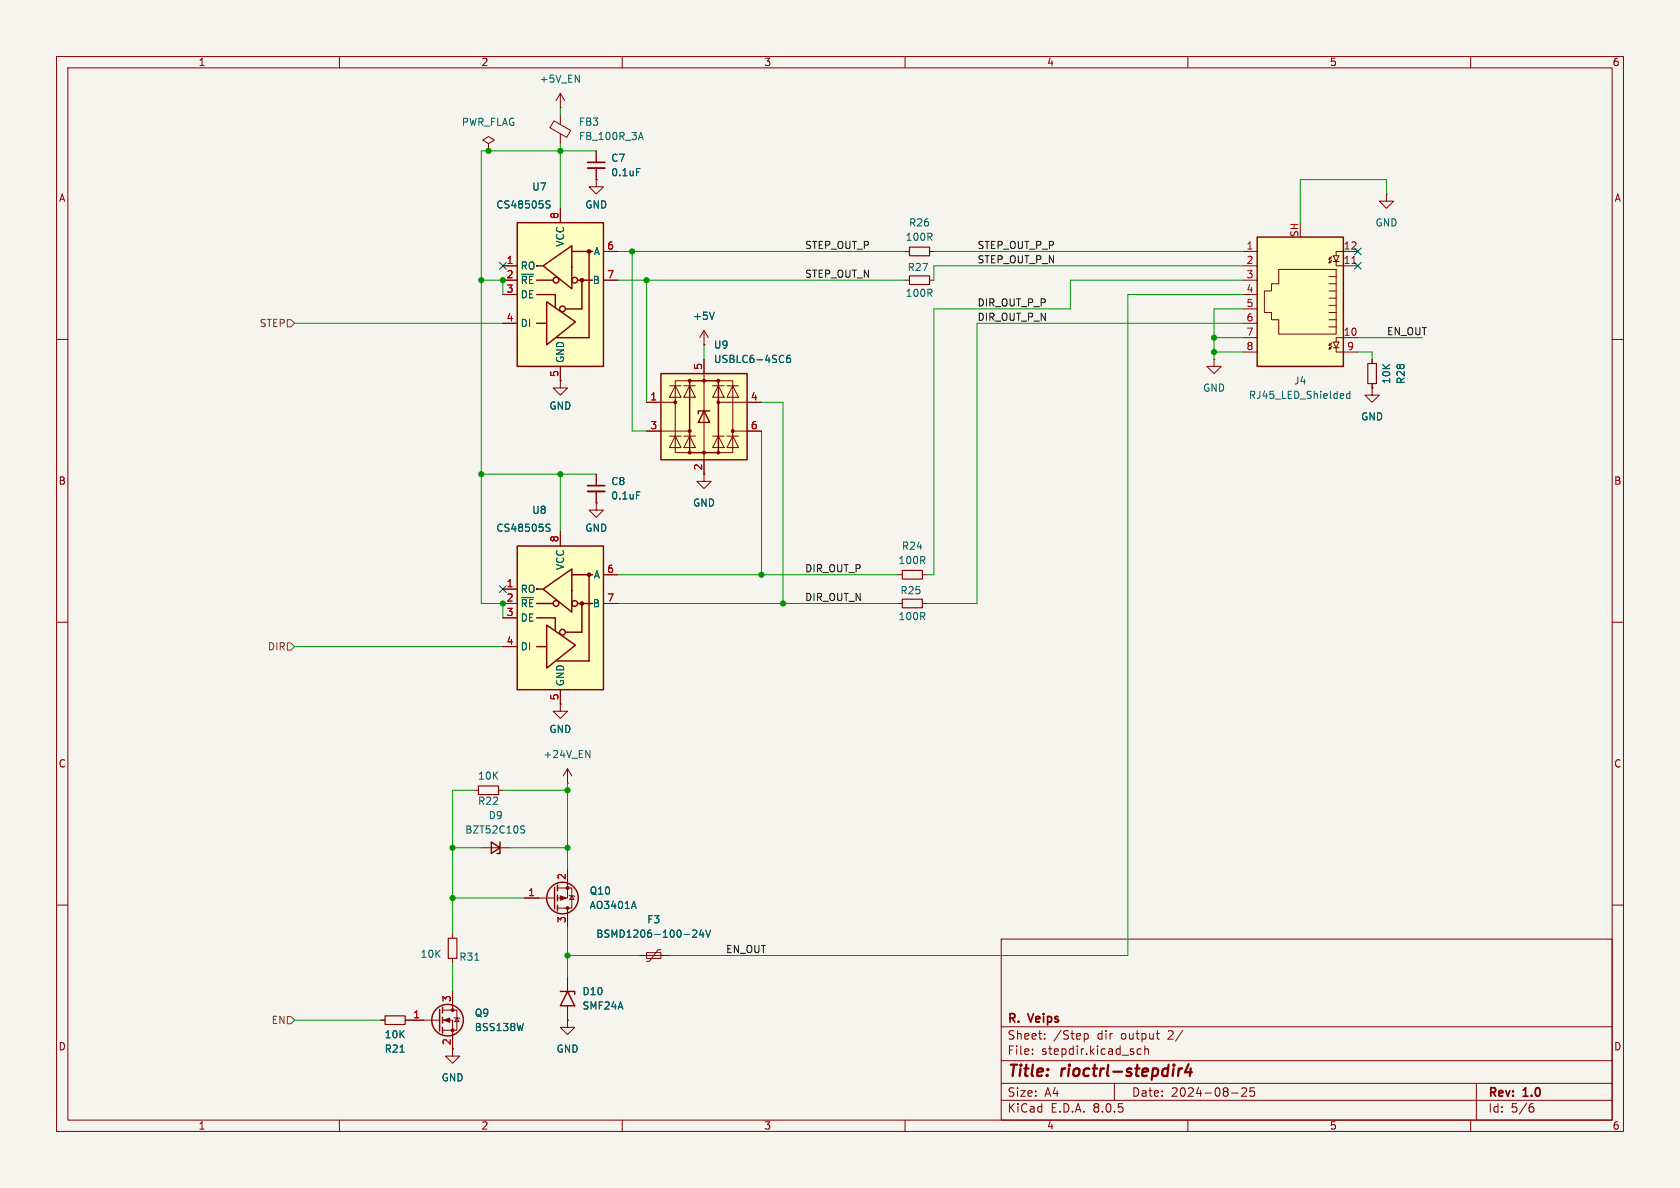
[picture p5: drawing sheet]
<svg xmlns="http://www.w3.org/2000/svg" width="297mm" height="210mm" viewBox="0 0 297 210" stroke-linecap="round" stroke-linejoin="round" font-family="sans-serif">
<path d="M0 0h297v210h-297z" fill="#f5f4ef" stroke="#f5f4ef" stroke-width=".18"/>
<g fill="none" stroke="#840000" stroke-width=".18">
<path d="M10 10h277v190h-277zM12 12h273v186h-273zM60 10v2M110 10v2M160 10v2M210 10v2M260 10v2M10 60h2M160 44.5h.8M160 49.5h.8M164.3 44.5h.8M164.3 49.5h.8"/>
<path d="M285 60h2M99.1 67.3v1.3h1.2l-1.2 1.3-1.3-1.3h1.3M99.1 67.3h.1M242.6 68.6v1.3h1.2l-1.2 1.2-1.3-1.2h1.3M242.6 68.6h.1M242.6 63.5v.8M242.6 67.8v.8M105.4 88.9v1.3h1.3l-1.3 1.2-1.3-1.2h1.3M105.4 88.9h.1M10 110h2M285 110h2M10 160h2"/>
<path d="M92.7 158.8h5.3M98.6 157h2.5v3.5h-2.5M100.3 153.7v5.1h-1.7M100.6 158.2l.1 .2h.8l.1 .1M101.1 158.4l.4 .6h-.8zM285 160h2M78.2 178.6h2.6v3.5h-2.6M80 175.3v3.3M80.3 179.8l.1 .2h.8l.1 .1M80.8 180l.4 .6h-.8zM100.3 160.5v3.3M177 166h108v32h-108z"/>
<path d="M60 198v2M72.4 180.3h5.3M78.2 180.3h1.8v5.1M110 198v2M160 198v2M177 194.5h108M177 191.5h108M177 187.5h108M177 181.5h108M182.5 186.3v.1M182.5 185.5v.1M184.7 183.6v.1"/>
<path d="M184.7 182.8v.1M191.7 182.8l.4-.1 .3 .3v.4l-.2 .2h-.5M197 191.5v3M201.7 185.5l-.4-.1-.3 .3v.4l.2 .2h.5M202.4 185.5l.2-.1 .4 .1v.9M202.4 184.9v1.5M204.4 182.7h.6M204.8 183.7h.2M210 198v2M217.7 193.2h1.2M219.5 192.4l.6-.1 .2 .1 .1 .3-.9 1.1h.9M221.7 192.3h-.7v.7l.2-.1h.5l.1 .3-.1 .5-.2 .1-.5-.1"/>
<path d="M260 198v2M261 191.5v6.5M270.6 195.7h.3l.3 .3-.1 .5-.5 .1M271 195.1l-.4 .1"/>
</g>
<path d="M208.4 188.9l-.1 1.3M209 188.9l-.4 .1-.2 .3M210.1 188.1l-.6 1.4h1.2M210.5 188.9l-.2 1.3" fill="none" stroke="#840000" stroke-width=".4"/>
<path d="M160.8 43.7h3.5v1.5h-3.5zM160.8 48.8h3.5v1.5h-3.5zM241.8 64.3h1.5v3.5h-1.5z" fill="none" stroke="#840000" stroke-width=".2"/>
<g fill="none" stroke="#840000" stroke-width=".25">
<path d="M98 156.8v3.9M98.6 156.5v1M98.6 158.2v1.1M77.7 178.4v3.8M78.2 178.1v1M78.2 179.8v1M98.6 160v1M78.2 181.6v1"/>
<circle cx="99.4" cy="158.7" r="2.79"/>
<circle cx="79.1" cy="180.3" r="2.79"/>
</g>
<g fill="#840000" stroke="#840000" stroke-width=".18">
<path d="M78.5 180.3l1-.3v.7z"/>
<path d="M99.1 158.4l1 .4-1 .3z"/>
<circle cx="80" cy="182.1" r=".25"/>
<circle cx="80" cy="178.6" r=".25"/>
<circle cx="100.3" cy="157" r=".25"/>
<circle cx="100.3" cy="160.5" r=".25"/>
</g>
<path d="M112.1 159.3l.4 1.3" fill="none" stroke="#006464" stroke-width=".18"/>
<path d="M91.4 39.4h15.3v25.4h-15.3z" fill="#ffffc2"/>
<g fill="none" stroke="#840000" stroke-width=".25">
<path d="M91.4 39.4h15.3v25.4h-15.3zM94.9 52.1h3.3v2.3M94.9 49.5h2.9M94.9 57.2h1.6M95 47h-.1h1M96 47l5.1-3.6v7.7zM96.6 53.3l5.1 3.6-5.1 4.1zM101.1 44.5h3.7M102.1 49.5h2.7M102.9 49.5v5.1h-3M104.1 44.5v15.2h-5.7"/>
<circle cx="98.3" cy="49.5" r=".51"/>
<circle cx="99.4" cy="54.6" r=".51"/>
<circle cx="101.6" cy="49.5" r=".51"/>
</g>
<g fill="#840000" stroke="#840000" stroke-width=".25">
<circle cx="102.9" cy="49.5" r=".28"/>
<circle cx="104.1" cy="44.5" r=".28"/>
</g>
<path d="M99.1 36.8v2.6M88.9 47h2.5M88.9 49.5h2.5M88.9 52.1h2.5M88.9 57.2h2.5M106.7 49.5h2.5M106.7 44.5h2.5M99.1 64.8v2.5M158.7 106.7h.8M163.1 106.7h.7" fill="none" stroke="#840000" stroke-width=".18"/>
<path d="M96.6 36l.5 .2 .1 .2-.1 .3-.4 .1M96.6 35.6h.6" fill="none" stroke="#006464" stroke-width=".18"/>
<path d="M159.5 105.9h3.6v1.5h-3.6z" fill="none" stroke="#840000" stroke-width=".2"/>
<g fill="#ffffc2">
<path d="M116.8 66h15.3v15.3h-15.3z"/>
<path d="M121.9 67.3h5.1v12.7h-5.1z"/>
<path d="M124.5 72.6l1 2.1h-2.1z"/>
<path d="M123.4 72.6h2.1l-2.1 .6z"/>
</g>
<path d="M116.8 66h15.3v15.3h-15.3zM121.9 67.3h5.1v12.7h-5.1zM124.5 72.6l1 2.1h-2.1zM125.5 72.6h-2.1v.6" fill="none" stroke="#840000" stroke-width=".25"/>
<g fill="#840000" stroke="#840000" stroke-width=".18">
<circle cx="119.4" cy="71.1" r=".25"/>
<circle cx="121.9" cy="80" r=".25"/>
<circle cx="121.9" cy="76.2" r=".25"/>
<circle cx="121.9" cy="67.3" r=".25"/>
<circle cx="124.5" cy="80" r=".25"/>
<circle cx="124.5" cy="67.3" r=".25"/>
<circle cx="127" cy="80" r=".25"/>
<circle cx="127" cy="71.1" r=".25"/>
<circle cx="127" cy="67.3" r=".25"/>
<circle cx="129.5" cy="76.2" r=".25"/>
</g>
<g fill="none" stroke="#840000" stroke-width=".18">
<path d="M114.3 71.1h5.1M114.3 76.2h7.6M118.4 77.1h2M118.4 68.2h2M119.4 77.1l1 2h-2zM119.4 68.2l1 2h-2zM120.9 77.1h2M120.9 68.2h2M121.9 77.1l1 2h-2zM121.9 68.2l1 2h-2zM121.9 67.3h-2.5v12.7h2.5M124.5 63.5v20.3"/>
<path d="M126 77.1h2M126 68.2h2M127 67.3h2.5v12.7h-2.5M127 77.1l1 2h-2zM127 68.2l1 2h-2zM127 71.1h7.6M128.5 77.1h2.1M128.5 68.2h2.1M129.5 77.1l1.1 2h-2.1zM129.5 68.2l1.1 2h-2.1zM129.5 76.2h5.1M113 168.9h5.1"/>
<path d="M114.3 168.4h2.5v1h-2.5zM116.8 167.9h-.5l-1.5 2h-.5"/>
</g>
<path d="M139.6 62.8l-.3 .1a.85 .85 0 0 0 0 1.2l.4-.1 .1-.5-.3-.2-.3 .1-.2 .1M122.5 164.5l.4-.1 .3 .4-.8 .9h.8M124 164.3l-.3 1h.8M124.3 164.8v.9M124.8 164.4l.4 1.3 .4-1.3" fill="none" stroke="#006464" stroke-width=".18"/>
<path d="M91.4 96.5h15.3v25.4h-15.3z" fill="#ffffc2"/>
<g fill="none" stroke="#840000" stroke-width=".25">
<path d="M91.4 96.5h15.3v25.4h-15.3zM94.9 109.2h3.3v2.3M94.9 106.7h2.9M94.9 114.3h1.6M95 104.1h-.1h1M96 104.1l5.1-3.5v7.6zM96.6 110.5l5.1 3.5-5.1 4.1zM101.1 101.6h3.7M102.1 106.7h2.7M102.9 106.7v5.1h-3M104.1 101.6v15.2h-5.7M86.9 148.8l1.5 1.1-1.5 1z"/>
<path d="M88.4 148.8v2.1h-.5M99.1 175.3h2.5v.5M100.3 175.3l1.3 2.5h-2.5z"/>
<circle cx="98.3" cy="106.7" r=".51"/>
<circle cx="99.4" cy="111.8" r=".51"/>
<circle cx="101.6" cy="106.7" r=".51"/>
</g>
<g fill="#840000" stroke="#840000" stroke-width=".25">
<circle cx="102.9" cy="106.7" r=".28"/>
<circle cx="104.1" cy="101.6" r=".28"/>
</g>
<g fill="none" stroke="#840000" stroke-width=".18">
<path d="M99.1 19.1h.1M99.1 16.5v2.6M99.1 16.5l-.8 1.3M99.1 16.5l.7 1.3M86.4 25.4l1-.6-1-.7-1.1 .7 1.1 .6v1.3M86.4 26.7h.1M97.9 21.4l3 1.7-.7 1.2-3-1.7zM99.1 20.3v1.7M99.1 23.6v1.8M105.4 31.8v1.2h1.3l-1.3 1.3-1.3-1.3h1.3M105.4 31.8h.1M105.4 26.7v2"/>
<path d="M105.4 29.7v2.1M245.1 34.3v1.3h1.3l-1.3 1.2-1.3-1.2h1.3M245.1 34.3h.1M124.5 58.4l-.8 1.3M124.5 58.4v2.6M124.5 58.4l.7 1.3M124.5 61h.1M214.6 63.5v1.3h1.3l-1.3 1.2-1.2-1.2h1.2M214.6 63.5h.1M99.1 94v2.5M105.4 83.8v2.1M105.4 86.9v2"/>
<path d="M124.5 83.8v1.3h1.2l-1.2 1.3-1.3-1.3h1.3M88.9 104.1h2.5M88.9 106.7h2.5M88.9 109.2h2.5M88.9 114.3h2.5M106.7 106.7h2.5M106.7 101.6h2.5M158.7 101.6h.8M163.1 101.6h.7M83.8 139.7h.8M88.1 139.7h.8M99.1 124.5v1.2h1.2l-1.2 1.3-1.3-1.3h1.3"/>
<path d="M99.1 124.5h.1M99.1 121.9v2.6M100.3 138.4h.1M100.3 135.9l-.7 1.3M100.3 135.9v2.5M100.3 135.9l.8 1.3M85.1 149.9h5.1M80 165.1v.8M80 169.4v.8M100.3 172.7v2.6M100.3 177.8v2.5M67.3 180.3h.8"/>
<path d="M71.6 180.3h.8M80 185.4v1.3h1.3l-1.3 1.3-1.3-1.3h1.3M100.3 180.3v1.3h1.3l-1.3 1.3-1.2-1.3h1.2M100.3 180.3h.1"/>
</g>
<path d="M112.5 29.8h.6M113 24.3h.6M113.3 23.4l.4 1.3M126.3 55.2l-.4 1.3M96.6 93.2l.5 .2 .1 .2-.1 .3h-.4M96.6 92.7h.6M112.5 86.9h.6M103.6 132.7l.7 1.2v-1.2M92.3 146.6l.3 .1 .2 .3-.3 .3h-.3M92.3 146l.5 .1M83.9 169.7h.8M70.7 186h.8" fill="none" stroke="#006464" stroke-width=".18"/>
<path d="M103.9 29.7h3M103.9 86.9h3" fill="none" stroke="#840000" stroke-width=".33"/>
<path d="M103.9 28.7h3M103.9 85.9h3" fill="none" stroke="#840000" stroke-width=".3"/>
<path d="M159.5 100.8h3.6v1.6h-3.6zM84.6 138.9h3.5v1.6h-3.5zM68.1 179.6h3.5v1.5h-3.5zM79.2 165.9h1.6v3.5h-1.6z" fill="none" stroke="#840000" stroke-width=".2"/>
<path d="M222.2 41.9h15.3v22.9h-15.3z" fill="#ffffc2"/>
<g fill="none" stroke="#840000" stroke-width=".18">
<path d="M99.1 36.8v2.6M105.4 31.8h.1M105.4 26.7v2M105.4 29.7v2.1M88.9 47h2.5M88.9 49.5h2.5M88.9 52.1h2.5M88.9 57.2h2.5M106.7 44.5h2.5M106.7 49.5h2.5M219.7 44.5h2.5M219.7 47h2.5"/>
<path d="M219.7 59.7h2.5M219.7 49.5h2.5M219.7 52.1h2.5M219.7 54.6h2.5M219.7 57.2h2.5M226.1 47.6h10.1v11.5h-10.1v-2.6h-1.3v-1.3h-1.3v-3.8h1.3v-1.2h1.3zM234.9 48.9h1.3M234.9 50.2h1.3M234.9 51.4h1.3M234.9 52.7h1.3M234.9 54h1.3M234.9 55.2h1.3"/>
<path d="M234.9 56.5h1.3M234.9 57.8h1.3M235.1 45.5l-.2 .3M235.1 46.1l-.2 .4M235.5 45.3l-.6 .5 .4-.1M235.5 46l-.6 .5 .4-.1M235.7 45.2h1l-.5 1zM235.7 46.2h1M236.2 46.2v.8h3.8M240 44.5h-3.8v.7M240 59.7h-3.8v.8M99.1 67.3h.1"/>
<path d="M99.1 64.8v2.5M114.3 71.1h2.5M114.3 76.2h2.5M124.5 61h.1M124.5 63.5v2.5M132.1 71.1h2.5M132.1 76.2h2.5M219.7 62.2h2.5M235.1 60.7l-.2 .4M235.1 61.3l-.2 .4M235.5 60.6l-.6 .5 .4-.1M235.5 61.2l-.6 .5 .4-.1"/>
<path d="M235.7 60.5h1l-.5 1zM235.7 61.5h1M236.2 61.5v.7h3.8M242.6 68.6h.1M242.6 63.5v.8M242.6 67.8v.8M99.1 94v2.5M105.4 88.9h.1M105.4 83.8v2.1M105.4 86.9v2M124.5 81.3v2.5M88.9 104.1h2.5"/>
<path d="M88.9 106.7h2.5M88.9 109.2h2.5M88.9 114.3h2.5M106.7 106.7h2.5M106.7 101.6h2.5M99.1 124.5h.1M99.1 121.9v2.6M92.7 158.8h2.5M100.3 153.7v2.5M80 175.3v2.5M100.3 161.3v2.5M100.3 172.7v2.6"/>
<path d="M100.3 177.8v2.5M113 168.9h.7M117.5 168.9h.6M67.3 180.3h.8M71.6 180.3h3.3M80 182.9v2.5M100.3 180.3h.1"/>
</g>
<path d="M222.2 41.9h15.3v22.9h-15.3z" fill="none" stroke="#840000" stroke-width=".25"/>
<path d="M239 46.6h.7" fill="none" stroke="#a90000" stroke-width=".18"/>
<g fill="none" stroke="#006464" stroke-width=".18">
<path d="M96.6 36l.5 .2 .1 .2-.1 .3-.4 .1M96.6 35.6h.6M112.5 29.8h.6M126.3 55.2l-.4 1.3M139.6 62.8l-.3 .1a.85 .85 0 0 0 0 1.2l.4-.1 .1-.5-.3-.2-.3 .1-.2 .1M238.6 69.2v1.2M238.6 69.6h-.3l-.3 .2 .2 .6h.4M96.6 93.2l.5 .2 .1 .2-.1 .3h-.4M96.6 92.7h.6M112.5 86.9h.6M112.1 159.3l.4 1.3M122.5 164.5l.4-.1 .3 .4-.8 .9h.8"/>
<path d="M124 164.3l-.3 1h.8M124.3 164.8v.9M124.8 164.4l.4 1.3 .4-1.3M70.7 186h.8"/>
</g>
<path d="M50.8 56.5h.6l.7 .7-.7 .6h-.6zM50.8 113.7h.6l.7 .6-.7 .6h-.6zM50.8 179.7h.6l.7 .6-.7 .7h-.6z" fill="none" stroke="#725600" stroke-width=".18"/>
<g fill="none" stroke="#009600" stroke-width=".18">
<path d="M99.1 19.1v1.2M99.1 25.4v11.4M105.4 26.7h-20.3v80h3.8v2.5M245.1 34.3v-2.5h-15.2v7.6M52.1 57.2h36.8M85.1 49.5h3.8v2.6M109.2 49.5h50.8M109.2 44.5h50.8M111.8 44.5v31.7h2.5M114.3 49.5v21.6M165.1 44.5h54.6M214.6 59.7h5.1"/>
<path d="M219.7 57.2h-47v49.5h-8.9M219.7 49.5h-30.5v5.1h-24.1v47h-1.3M219.7 52.1h-20.3v116.8h-81.3M219.7 54.6h-5.1v8.9M219.7 47h-54.6v2.5M240 59.7h11.5M124.5 61v2.5M134.6 71.1h3.8v35.6M134.6 76.2v25.4M214.6 62.2h5.1M240 62.2h2.6v1.3M85.1 83.8h20.3"/>
<path d="M99.1 83.8v10.2M52.1 114.3h36.8M109.2 106.7h49.5M109.2 101.6h49.5M83.8 139.7h-3.8v25.4M88.9 139.7h11.4M100.3 138.4v15.3M80 149.9h5.1M80 158.8h12.7M90.2 149.9h10.1M80 170.2v5.1M100.3 163.8v8.9"/>
<path d="M100.3 168.9h12.7M52.1 180.3h15.2"/>
</g>
<path d="M88.3 46.4l1.2 1.2M89.5 46.4l-1.2 1.2M239.4 43.8l1.2 1.3M239.4 46.4l1.2 1.2M240.6 43.8l-1.2 1.3M240.6 46.4l-1.2 1.2M88.3 103.5l1.2 1.2M89.5 103.5l-1.2 1.2" fill="none" stroke="#000084" stroke-width=".18"/>
<g fill="#009600" stroke="#009600" stroke-width=".18">
<circle cx="214.6" cy="62.2" r=".46"/>
<circle cx="214.6" cy="59.7" r=".46"/>
<circle cx="88.9" cy="49.5" r=".46"/>
<circle cx="85.1" cy="83.8" r=".46"/>
<circle cx="99.1" cy="83.8" r=".46"/>
<circle cx="85.1" cy="49.5" r=".46"/>
<circle cx="88.9" cy="106.7" r=".46"/>
<circle cx="86.4" cy="26.7" r=".46"/>
<circle cx="99.1" cy="26.7" r=".46"/>
<circle cx="134.6" cy="101.6" r=".46"/>
<circle cx="138.4" cy="106.7" r=".46"/>
<circle cx="111.8" cy="44.5" r=".46"/>
<circle cx="114.3" cy="49.5" r=".46"/>
<circle cx="100.3" cy="149.9" r=".46"/>
<circle cx="80" cy="158.8" r=".46"/>
<circle cx="80" cy="149.9" r=".46"/>
<circle cx="100.3" cy="139.7" r=".46"/>
<circle cx="100.3" cy="168.9" r=".46"/>
</g>
<g font-size="2.8" fill="#840000">
<text x="178" y="190.9">Title:</text>
<text x="187.7" y="190.9">rioctrl-stepdir4</text>
</g>
<g font-size="2.1" fill="#840000">
<text x="178" y="184">Sheet:</text>
<text x="178" y="181.2">R.</text>
<text x="182" y="181.2">Veips</text>
<text x="186.2" y="184">/Step</text>
<text x="194" y="184">dir</text>
<text x="198.3" y="184">output</text>
<text x="206.8" y="184">2/</text>
<text x="178" y="186.7">File:</text>
<text x="184.1" y="186.7">stepdir.kicad_sch</text>
<text x="178" y="196.9">KiCad</text>
<text x="178" y="194.1">Size:</text>
<text x="184.7" y="194.1">A4</text>
<text x="185.7" y="196.9">E.D.A.</text>
<text x="193.3" y="196.9">8.0.5</text>
<text x="200" y="194.1">Date:</text>
<text x="207" y="194.1">2024-08-25</text>
<text x="263" y="194.3">Rev:</text>
<text x="263" y="196.9">Id:</text>
<text x="267.1" y="196.9">5/6</text>
<text x="269.4" y="194.3">1.0</text>
</g>
<g font-size="1.8" fill="#840000">
<text x="35" y="11.9">1</text>
<text x="85" y="11.9">2</text>
<text x="135" y="11.9">3</text>
<text x="185" y="11.9">4</text>
<text x="235" y="11.9">5</text>
<text x="285" y="11.9">6</text>
<text x="10.3" y="35.9">A</text>
<text x="285.3" y="35.9">A</text>
<text x="10.3" y="85.9">B</text>
<text x="285.3" y="85.9">B</text>
<text x="10.3" y="135.9">C</text>
<text x="285.3" y="135.9">C</text>
<text x="10.3" y="185.9">D</text>
<text x="79.8" y="184.9" transform="rotate(-90 79.8 184.9)">2</text>
<text x="285.3" y="185.9">D</text>
<text x="35" y="199.9">1</text>
<text x="85" y="199.9">2</text>
<text x="135" y="199.9">3</text>
<text x="185" y="199.9">4</text>
<text x="235" y="199.9">5</text>
<text x="285" y="199.9">6</text>
</g>
<g font-size="1.8" fill="#006464">
<text x="95.3" y="14.8">+5V_EN</text>
<text x="81.5" y="22.5">PWR_FLAG</text>
<text x="102.2" y="22.4">FB3</text>
<text x="102.2" y="25">FB_100R_3A</text>
<text x="108" y="28.8">C7</text>
<text x="94" y="33.9">U7</text>
<text x="108" y="31.3">0.1uF</text>
<text x="87.6" y="37.1">CS48505S</text>
<text x="103.4" y="37.1">GND</text>
<text x="160.6" y="40.2">R26</text>
<text x="243.1" y="40.2">GND</text>
<text x="91.9" y="47.9">RO</text>
<text x="99.9" y="43.7" transform="rotate(-90 99.9 43.7)">VCC</text>
<text x="104.9" y="45.3">A</text>
<text x="160" y="42.8">100R</text>
<text x="91.9" y="50.4">~{RE}</text>
<text x="91.9" y="52.9">DE</text>
<text x="104.7" y="50.4">B</text>
<text x="160" y="52.7">100R</text>
<text x="160.4" y="48.1">R27</text>
<text x="91.9" y="58">DI</text>
<text x="122.4" y="56.7">+5V</text>
<text x="99.9" y="64.3" transform="rotate(-90 99.9 64.3)">GND</text>
<text x="126.1" y="61.8">U9</text>
<text x="126.1" y="64.4">USBLC6-4SC6</text>
<text x="212.6" y="69.4">GND</text>
<text x="220.7" y="70.7">RJ45_LED_Shielded</text>
<text x="228.7" y="68.2">J4</text>
<text x="246" y="68" transform="rotate(-90 246 68)">10K</text>
<text x="248.5" y="68" transform="rotate(-90 248.5 68)">R28</text>
<text x="97" y="72.6">GND</text>
<text x="240.5" y="74.5">GND</text>
<text x="108" y="86">C8</text>
<text x="108" y="88.5">0.1uF</text>
<text x="122.4" y="89.8">GND</text>
<text x="87.6" y="94.2">CS48505S</text>
<text x="94" y="91">U8</text>
<text x="103.4" y="94.2">GND</text>
<text x="99.9" y="100.9" transform="rotate(-90 99.9 100.9)">VCC</text>
<text x="158.7" y="99.9">100R</text>
<text x="159.3" y="97.4">R24</text>
<text x="91.9" y="105">RO</text>
<text x="91.9" y="107.5">~{RE}</text>
<text x="104.7" y="107.5">B</text>
<text x="104.9" y="102.5">A</text>
<text x="159.1" y="105.3">R25</text>
<text x="91.9" y="110.1">DE</text>
<text x="158.7" y="109.8">100R</text>
<text x="91.9" y="115.2">DI</text>
<text x="99.9" y="121.4" transform="rotate(-90 99.9 121.4)">GND</text>
<text x="97" y="129.8">GND</text>
<text x="96" y="134.2">+24V_EN</text>
<text x="84.4" y="142.5">R22</text>
<text x="84.4" y="138">10K</text>
<text x="82.1" y="147.5">BZT52C10S</text>
<text x="86.3" y="145">D9</text>
<text x="104.1" y="158.3">Q10</text>
<text x="104.1" y="160.9">AO3401A</text>
<text x="105.3" y="166">BSMD1206-100-24V</text>
<text x="114.3" y="163.4">F3</text>
<text x="74.3" y="169.5">10K</text>
<text x="81.1" y="170">R31</text>
<text x="83.8" y="179.9">Q9</text>
<text x="102.9" y="178.7">SMF24A</text>
<text x="102.9" y="176.1">D10</text>
<text x="67.9" y="183.7">10K</text>
<text x="83.8" y="182.5">BSS138W</text>
<text x="67.9" y="186.3">R21</text>
<text x="78" y="191.4">GND</text>
<text x="98.3" y="186.3">GND</text>
</g>
<g font-size="1.8" fill="#a90000">
<text x="98.8" y="38.8" transform="rotate(-90 98.8 38.8)">8</text>
<text x="89.5" y="46.7">1</text>
<text x="107.2" y="44.2">6</text>
<text x="220.3" y="44.2">1</text>
<text x="220.3" y="46.7">2</text>
<text x="229.6" y="42" transform="rotate(-90 229.6 42)">SH</text>
<text x="237.4" y="46.7">11</text>
<text x="237.4" y="44.2">12</text>
<text x="89.5" y="49.3">2</text>
<text x="89.5" y="51.8">3</text>
<text x="107.2" y="49.3">7</text>
<text x="220.3" y="49.3">3</text>
<text x="220.3" y="51.8">4</text>
<text x="89.5" y="56.9">4</text>
<text x="220.3" y="54.4">5</text>
<text x="220.3" y="56.9">6</text>
<text x="220.3" y="59.4">7</text>
<text x="237.4" y="59.4">10</text>
<text x="124.2" y="65.5" transform="rotate(-90 124.2 65.5)">5</text>
<text x="220.3" y="62">8</text>
<text x="238.1" y="62">9</text>
<text x="98.8" y="66.7" transform="rotate(-90 98.8 66.7)">5</text>
<text x="114.9" y="70.9">1</text>
<text x="132.6" y="70.9">4</text>
<text x="114.9" y="75.9">3</text>
<text x="132.6" y="75.9">6</text>
<text x="124.2" y="83.3" transform="rotate(-90 124.2 83.3)">2</text>
<text x="98.8" y="96" transform="rotate(-90 98.8 96)">8</text>
<text x="107.2" y="101.3">6</text>
<text x="89.5" y="103.9">1</text>
<text x="89.5" y="106.4">2</text>
<text x="107.2" y="106.4">7</text>
<text x="89.5" y="109">3</text>
<text x="89.5" y="114">4</text>
<text x="98.8" y="123.9" transform="rotate(-90 98.8 123.9)">5</text>
<text x="100.1" y="155.6" transform="rotate(-90 100.1 155.6)">2</text>
<text x="93.3" y="158.5">1</text>
<text x="100.1" y="163.3" transform="rotate(-90 100.1 163.3)">3</text>
<text x="79.8" y="177.2" transform="rotate(-90 79.8 177.2)">3</text>
<text x="73" y="180.1">1</text>
</g>
<g font-size="1.8" fill="#0f0f0f">
<text x="142.2" y="44.1">STEP_OUT_P</text>
<text x="172.7" y="44.1">STEP_OUT_P_P</text>
<text x="172.7" y="46.6">STEP_OUT_P_N</text>
<text x="142.2" y="49.2">STEP_OUT_N</text>
<text x="172.7" y="54.3">DIR_OUT_P_P</text>
<text x="172.7" y="56.8">DIR_OUT_P_N</text>
<text x="245.1" y="59.3">EN_OUT</text>
<text x="142.2" y="101.3">DIR_OUT_P</text>
<text x="142.2" y="106.3">DIR_OUT_N</text>
<text x="128.3" y="168.6">EN_OUT</text>
</g>
<g font-size="1.8" fill="#725600">
<text x="45.8" y="58">STEP</text>
<text x="47.3" y="115.2">DIR</text>
<text x="47.9" y="181.2">EN</text>
</g>
</svg>
